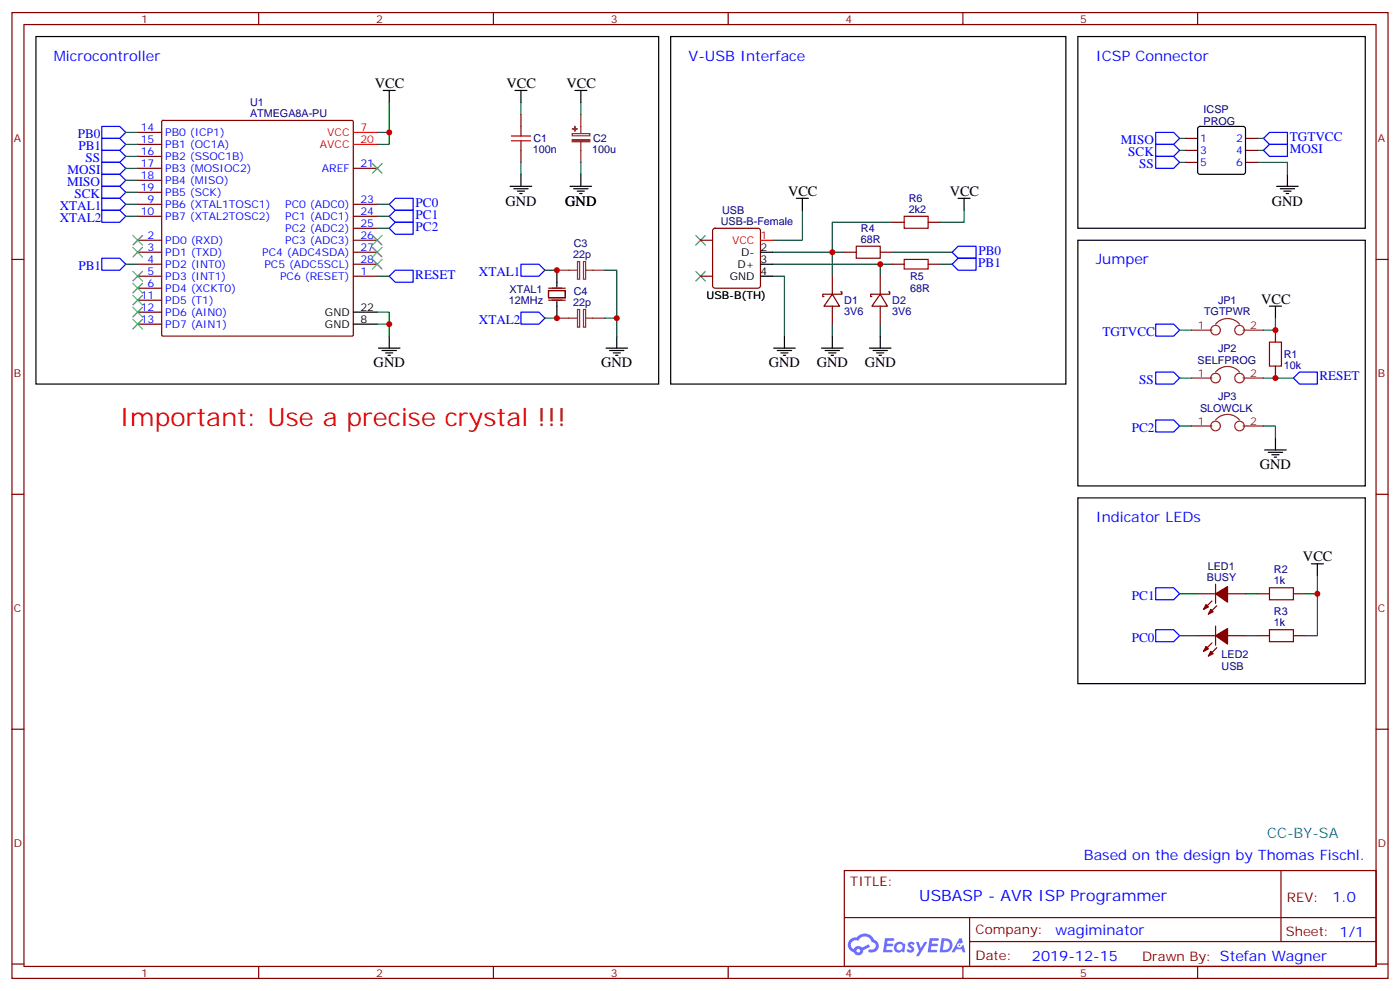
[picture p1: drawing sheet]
<svg xmlns="http://www.w3.org/2000/svg" width="412mm" height="292mm" viewBox="0 0 412 292" stroke-linecap="round" stroke-linejoin="round" font-family="sans-serif">
<g fill="none" stroke="#870000" stroke-width=".35">
<path d="M3.5 3.7h405.4v284.3h-405.4zM7.1 7.2h398.2v277.3h-398.2zM76.2 3.7v3.5M145.3 3.7v3.5M214.5 3.7v3.5M283.6 3.7v3.5M352.8 3.7v3.5M3.5 76.4h3.6M405.3 76.4h3.6M3.5 145.5h3.6M405.3 145.5h3.6M3.5 214.7h3.6"/>
<path d="M405.3 214.7h3.6M248.7 256.3h156.6v28.2h-156.6zM377.3 256.3v20.9M248.7 270.1h156.5M285.6 277.2h119.6M285.6 270.1v14.2M3.5 283.8h3.6M76.2 284.5v3.5M145.3 284.5v3.5M214.5 284.5v3.5M283.6 284.5v3.5M352.8 284.5v3.5"/>
<path d="M405.3 283.8h3.6"/>
</g>
<g fill="#5487ff">
<path d="M267.7 277.5a1.22 1.22 0 0 1 1.7 .2l-.4 .6a.47 .47 0 0 0-.3-.4 .47 .47 0 0 0-.5 .2l.1 .2a1.14 1.14 0 0 1 .8 1.8 1.14 1.14 0 0 1-1.9 0l-.2-.2 .5-.6 .7 .5a.29 .29 0 0 0 .3-.3 .29 .29 0 0 0-.2-.3 1.04 1.04 0 0 1-.6-1.7z"/>
<path d="M260.7 276.2h2.4l.3 .2-.2 .5-1.8 .1-.1 .8h1.5l.3 .4-.3 .4h-1.6l-.2 1.1h1.7l.2 .3-.2 .3-2.6 .1z"/>
<path d="M273.8 276.2h2.4l.3 .2-.1 .5-1.8 .1-.2 .8h1.6l.3 .4-.4 .4-1.6-.1-.1 1.1 1.7 .1 .2 .3-.2 .3-2.6 .1z"/>
<path d="M282.6 276.2h.7l.3 1.3-.6 .3a.69 .69 0 0 0-1 .3 .69 .69 0 0 0 .4 .9 .69 .69 0 0 0 .9-.6l.5-.2 .6 2.2h-.8l-.2-.9h-1.8l-.5 .9h-.8z"/>
<path d="M269.8 277.3h.8l.6 1.8 1.1-1.8h.9l-2.6 4.2h-.8l.9-1.5z"/>
<path d="M277.4 276.2l-.6 4.2h1.3a2.11 2.11 0 0 0 2.5-2.1 2.11 2.11 0 0 0-2.5-2.1zM278.1 277a1.39 1.39 0 0 1 1.7 1.4 1.39 1.39 0 0 1-1.8 1.2h-.3z"/>
<path d="M263.7 277.8a1.54 1.54 0 0 0-.1 2.2 1.54 1.54 0 0 0 2.2 .1l.6 .3 .3-2.3-.2-.3h-.4a1.49 1.49 0 0 0-2.4 0zM264 278.8a.94 .94 0 0 1 1.8 0 .94 .94 0 0 1-1.8 0z"/>
<path d="M250.4 276.6a2.18 2.18 0 0 0 1.1 3.7 1.44 1.44 0 0 0 1.6 .9 1.44 1.44 0 0 0 1.2-1.4l2-1.1-.5-.7-1.9 1a1.47 1.47 0 0 0-2.4 .4 1.39 1.39 0 0 1-.7-1.9 1.39 1.39 0 0 1 2-.5 2.12 2.12 0 0 1 2.2-1.3 2.12 2.12 0 0 1 1.9 1.7 1.14 1.14 0 0 1 1.1 1.4 1.14 1.14 0 0 1-1.7 .7 .43 .43 0 0 0-.5 .4 .43 .43 0 0 0 .4 .5 1.98 1.98 0 0 0 2.5-1.2 1.98 1.98 0 0 0-1.2-2.6 3.1 3.1 0 0 0-5.3-.6l-.9 .1zM252.3 279.9a.55 .55 0 0 1 1.1 0 .55 .55 0 0 1-1.1 0z"/>
<circle cx="282.6" cy="278.3" r=".26"/>
</g>
<g fill="none" stroke="#870000" stroke-width=".35">
<path d="M40.6 39h7M47.7 35.6l.3-.1h55.7l.3 .1 .1 63-.2 .3-55.9 .1-.3-.2zM153.5 33.7v3.5M40.6 42.5h7M40.6 46h7M40.6 49.6h7M40.6 53.1h7M40.6 56.6h7M104.1 49.6h7M153.5 44.3v3.5M349.2 40.7h3.6M349.2 44.3h3.6"/>
<path d="M349.2 47.8h3.6M366.9 40.7h3.5M366.9 44.3h3.5M366.9 47.8h3.5M40.6 70.7h7M40.6 74.3h7M40.6 77.8h7M40.6 60.1h7M40.6 63.7h7M104.1 70.7h7M104.1 74.3h7M104.1 77.8h7"/>
<path d="M104.1 60.1h7M104.1 63.7h7M104.1 67.2h7M206.4 70.7h3.5M210.1 67.4l.5-.2h12.7l.5 .2 .2 .5v16.2l-.2 .5-.5 .2h-12.7l-.5-.2-.2-.5v-16.2zM248.7 74.3h3.5M259.3 74.3h3.5M262.8 77.8h3.5M262.8 65.4h3.5M273.4 77.8h3.5M273.4 65.4h3.5M40.6 81.3h7"/>
<path d="M40.6 84.8h7M40.6 88.4h7M40.6 91.9h7M40.6 95.4h7M104.1 81.3h7M161.6 85.5h4.9v2.2h-4.9zM161.6 84.8h4.9M161.6 88.4h4.9M206.4 81.3h3.5M245.2 86.6l2.1 3.5h-4.6zM245.2 81.3v5.3M245.2 90.1v5.3"/>
<path d="M247.6 85.9h.4v.7h-5.6v.7h.3M259.3 86.6l2.1 3.5h-4.6zM259.3 81.3v5.3M259.3 90.1v5.3M261.8 85.9h.3v.7h-5.6v.7h.3M375.7 97.2v3.5M375.7 107.8v3.5M352.8 174.8h5.3M357 176.9l-2.5 2.5M358.1 172v5.6M358.4 178.3l-2.4 2.5M361.6 174.8h5.3"/>
<path d="M370.4 174.8h3.5M381 174.8h3.5M352.8 187.1h5.3M357 189.3l-2.5 2.4M358.1 184.3v5.7M358.4 190.7l-2.4 2.4M361.6 187.1h5.3M370.4 187.1h3.5M381 187.1h3.5"/>
</g>
<path d="M104.1 39h7M104.1 42.5h7M224 70.7h3.5" fill="none" stroke="#f00" stroke-width=".35"/>
<g fill="none" stroke="#000" stroke-width=".35">
<path d="M10.6 10.8h183.4v102.3h-183.4zM197.6 10.8h116.4v102.3h-116.4zM317.5 10.8h84.7v56.4h-84.7zM112.9 26.6h3.5M114.7 26.6v3.6M151.7 26.6h3.5M153.5 26.6v3.6M169.3 26.6h3.6M171.1 26.6v3.6M353 37.4l.5-.2h12.7l.5 .2 .2 .5v12.7l-.2 .5-.5 .2h-12.7l-.5-.2-.2-.5v-12.7zM150.3 54.9h6.3M151.3 55.6h4.3"/>
<path d="M152.4 56.3h2.1M153.1 57h.7M153.5 51.3v3.6M167.9 54.9h6.4M169 55.6h4.2M170 56.3h2.2M170.7 57h.7M171.1 51.3v3.6M234.6 58.4h3.5M236.4 58.4v3.5M282.2 58.4h3.6M284 58.4v3.5"/>
<path d="M376.1 54.9h6.3M377.1 55.6h4.3M378.2 56.3h2.1M378.9 57h.7M379.2 51.3v3.6M164 79.6v4.9M224 74.3h3.5M224 77.8h3.5M317.5 70.7h84.7v72.4h-84.7zM104.1 95.4h7M104.1 91.9h7M114.7 99v3.5"/>
<path d="M164 88.7v5M181.7 99v3.5M224 81.3h3.5M231.1 99v3.5M245.2 99v3.5M259.3 99v3.5M373.9 90.1h3.6M375.7 90.1v3.6M111.5 102.5h6.3M112.5 103.2h4.3M113.6 103.9h2.1M114.3 104.6h.7"/>
<path d="M178.5 102.5h6.4M179.6 103.2h4.2M180.6 103.9h2.1M181.3 104.6h.7M227.9 102.5h6.3M229 103.2h4.2M230 103.9h2.1M230.7 104.6h.7M242 102.5h6.4M243.1 103.2h4.2M244.1 103.9h2.1M244.8 104.6h.7"/>
<path d="M256.1 102.5h6.4M257.2 103.2h4.2M258.2 103.9h2.1M258.9 104.6h.7M372.5 132.5h6.4M373.6 133.2h4.2M374.6 133.9h2.2M375.4 134.6h.7M375.7 128.9v3.6M317.5 146.6h84.7v54.7h-84.7zM386.3 166h3.5M388.1 166v3.5"/>
</g>
<g fill="none" stroke="#008700" stroke-width=".35">
<path d="M37 39h3.6M111.1 39h3.6M114.7 30.2v12.3h-3.6M153.5 30.2v3.5M171.1 30.2v3.5M37 56.6h3.6M37 53.1h3.6M37 49.6h3.6M37 46h3.6M37 42.5h3.6M153.5 47.8v3.5M171.1 47.8v3.5"/>
<path d="M347.5 44.3h1.7M347.5 40.7h1.7M347.5 47.8h1.7M370.4 47.8h8.8v3.5M370.4 44.3h1.8M370.4 40.7h1.8M37 60.1h3.6M37 63.7h3.6M37 77.8h3.6M111.1 60.1h3.6M111.1 63.7h3.6M111.1 67.2h3.6"/>
<path d="M160.5 79.6h3.5M178.2 79.6h3.5v19.4M227.5 77.8h35.3M227.5 74.3h21.2M236.4 61.9v8.8h-8.9M259.3 77.8v3.5M262.8 65.4h-17.6v15.9M262.8 74.3h17.7M276.9 77.8h3.6M284 61.9v3.5h-7.1M111.1 91.9h3.6v7.1M111.1 95.4h3.6"/>
<path d="M111.1 81.3h3.6M160.5 93.7h3.5M178.2 93.7h3.5M227.5 81.3h3.6v17.7M245.2 95.4v3.6M259.3 95.4v3.6M347.5 97.2h3.5M375.7 93.7v3.5h-3.5M347.5 111.3h3.5M372.2 111.3h8.8M347.5 125.4h3.5M372.2 125.4h3.5v3.5"/>
<path d="M347.5 174.8h5.3M366.9 174.8h3.5M384.5 174.8h3.6M388.1 169.5v17.6h-3.6M347.5 187.1h5.3M366.9 187.1h3.5"/>
</g>
<g fill="none" stroke="#8c2424" stroke-width=".35">
<path d="M168.6 39.3h5.1v.7h-5.1zM171.1 33.7v5.6M171.1 41.8v6M164 79.6h6M170.1 77h.6v5.2h-.6zM171.9 77h.6v5.2h-.6zM172.5 79.6h5.7M164 93.7h6M170.1 91.1h.6v5.2h-.6zM171.9 91.1h.6v5.2h-.6zM172.5 93.7h5.7M351 97.2h6"/>
<path d="M358.1 95.4a4.6 4.6 0 0 1 7 0M366.2 97.2h6M351 111.3h6M358.1 109.5a4.6 4.6 0 0 1 7 0M366.2 111.3h6M351 125.4h6M358.1 123.6a4.6 4.6 0 0 1 7 0M366.2 125.4h6"/>
<circle cx="358.1" cy="97.2" r="1.41"/>
<circle cx="365.1" cy="97.2" r="1.41"/>
<circle cx="358.1" cy="111.3" r="1.41"/>
<circle cx="365.1" cy="111.3" r="1.41"/>
<circle cx="358.1" cy="125.4" r="1.41"/>
<circle cx="365.1" cy="125.4" r="1.41"/>
</g>
<g fill="#8c2424" stroke="#8c2424" stroke-width=".35">
<path d="M168.6 41.1h5.1v.6h-5.1z"/>
<path d="M168.6 37.9l1.4 .1z"/>
<path d="M169.3 37.2l.1 1.4z"/>
</g>
<path d="M153.5 37.2v2.8M150.6 41.5h5.7M150.6 40h5.7M153.5 41.5v2.8M252.2 72.5h7.1v3.5h-7.1zM266.3 63.7h7.1v3.5h-7.1zM266.3 76.4h7.1v2.8h-7.1zM373.9 100.7h3.6v7.1h-3.6zM373.9 173h7.1v3.6h-7.1zM373.9 185.4h7.1v3.5h-7.1z" fill="none" stroke="#a10000" stroke-width=".35"/>
<g fill="none" stroke="#00f" stroke-width=".35">
<path d="M30 37.2h5.3l1.7 1.8-1.7 1.7h-5.3zM340.4 39h5.3l1.8 1.7-1.8 1.8h-5.3zM373.9 39h5.3v3.5h-5.3l-1.7-1.8zM30 58.4h5.3l1.7 1.7-1.7 1.8h-5.3zM30 51.3h5.3l1.7 1.8-1.7 1.8h-5.3zM30 47.8h5.3l1.7 1.8-1.7 1.7h-5.3zM30 54.9h5.3l1.7 1.7-1.7 1.8h-5.3zM30 44.3h5.3l1.7 1.7-1.7 1.8h-5.3zM30 40.7h5.3l1.7 1.8-1.7 1.8h-5.3zM340.4 42.5h5.3l1.8 1.8-1.8 1.7h-5.3zM340.4 46h5.3l1.8 1.8-1.8 1.8h-5.3zM372.2 44.3l1.7-1.8h5.3v3.5h-5.3z"/>
<path d="M30 61.9h5.3l1.7 1.8-1.7 1.7h-5.3zM30 76h5.3l1.7 1.8-1.7 1.8h-5.3zM114.7 67.2l1.7-1.8h5.3v3.6h-5.3zM114.7 60.1l1.7-1.7h5.3v3.5h-5.3zM114.7 63.7l1.7-1.8h5.3v3.5h-5.3zM116.4 79.6h5.3v3.5h-5.3l-1.7-1.8zM153.5 77.8h5.2l1.8 1.8-1.8 1.7h-5.2zM280.5 77.8l1.7-1.8h5.3v3.6h-5.3zM282.2 72.5h5.3v3.5h-5.3l-1.7-1.7zM153.5 91.9h5.2l1.8 1.8-1.8 1.7h-5.2zM340.4 95.4h5.3l1.8 1.8-1.8 1.8h-5.3zM340.4 109.5h5.3l1.8 1.8-1.8 1.8h-5.3z"/>
<path d="M381 111.3l1.8-1.8h5.3v3.6h-5.3zM340.4 123.6h5.3l1.8 1.8-1.8 1.8h-5.3zM340.4 173h5.3l1.8 1.8-1.8 1.8h-5.3zM340.4 185.4h5.3l1.8 1.7-1.8 1.8h-5.3z"/>
</g>
<g fill="none" stroke="#3c3" stroke-width=".35">
<path d="M109.7 48.2l2.8 2.8M112.5 48.2l-2.8 2.8M39.2 69.3l2.8 2.8M39.2 72.8l2.8 2.9M39.2 79.9l2.8 2.8M42 69.3l-2.8 2.8M42 72.8l-2.8 2.9M42 79.9l-2.8 2.8M109.7 69.3l2.8 2.8M109.7 72.8l2.8 2.9M109.7 76.4l2.8 2.8M112.5 69.3l-2.8 2.8"/>
<path d="M112.5 72.8l-2.8 2.9M112.5 76.4l-2.8 2.8M205 79.9l2.8 2.8M205 69.3l2.8 2.8M207.8 79.9l-2.8 2.8M207.8 69.3l-2.8 2.8M39.2 83.4l2.8 2.9M39.2 87l2.8 2.8M39.2 90.5l2.8 2.8M39.2 94l2.8 2.8M42 83.4l-2.8 2.9M42 87l-2.8 2.8"/>
<path d="M42 90.5l-2.8 2.8M42 94l-2.8 2.8"/>
</g>
<g fill="#870000" stroke="#870000" stroke-width=".35">
<path d="M355.2 178l.8 .7-1.5 .7z"/>
<path d="M356.7 179.4l.7 .7-1.4 .7z"/>
<path d="M358.1 174.8l3.5-2.1v4.6z"/>
<path d="M355.2 190.3l.8 .7-1.5 .7z"/>
<path d="M356.7 191.7l.7 .7-1.4 .7z"/>
<path d="M358.1 187.1l3.5-2.1v4.6z"/>
</g>
<g fill="#c00">
<circle cx="388.1" cy="174.8" r=".88"/>
<circle cx="245.2" cy="74.3" r=".88"/>
<circle cx="259.3" cy="77.8" r=".88"/>
<circle cx="164" cy="93.7" r=".88"/>
<circle cx="181.7" cy="93.7" r=".88"/>
<circle cx="114.7" cy="39" r=".88"/>
<circle cx="114.7" cy="95.4" r=".88"/>
<circle cx="164" cy="79.6" r=".88"/>
<circle cx="375.7" cy="111.3" r=".88"/>
<circle cx="375.7" cy="97.2" r=".88"/>
</g>
<text font-size="7.4" fill="#f00" x="35.3" y="125.4">Important: Use a precise crystal !!!</text>
<text font-size="4.6" fill="#00f" x="270.8" y="265.3">USBASP - AVR ISP Programmer</text>
<g font-size="4.2" fill="#00f">
<text x="15.9" y="17.8">Microcontroller</text>
<text x="202.8" y="17.8">V-USB Interface</text>
<text x="322.8" y="17.8">ICSP Connector</text>
<text x="322.8" y="77.8">Jumper</text>
<text x="322.8" y="153.6">Indicator LEDs</text>
<text x="319.3" y="253.2">Based on the design by Thomas Fischl.</text>
<text x="392.5" y="265.6">1.0</text>
<text x="310.9" y="275.1">wagiminator</text>
<text x="304" y="282.9">2019-12-15</text>
</g>
<g font-size="4.2">
<text x="110.4" y="25.9">VCC</text>
<text x="149.2" y="25.9">VCC</text>
<text x="166.9" y="25.9">VCC</text>
<text x="232.1" y="57.7">VCC</text>
<text x="279.8" y="57.7">VCC</text>
<text x="148.9" y="60.5">GND</text>
<text x="166.5" y="60.5">GND</text>
<text x="374.6" y="60.5">GND</text>
<text x="371.5" y="89.4">VCC</text>
<text x="110.1" y="108.1">GND</text>
<text x="177.1" y="108.1">GND</text>
<text x="226.5" y="108.1">GND</text>
<text x="240.6" y="108.1">GND</text>
<text x="254.7" y="108.1">GND</text>
<text x="371.1" y="138.1">GND</text>
<text x="383.8" y="165.3">VCC</text>
</g>
<text font-size="4.2" fill="#0099b0" x="373.2" y="246.8">CC-BY-SA</text>
<g font-size="3.9" fill="#00f">
<text x="22.9" y="40.7">PB0</text>
<text x="379.9" y="41.5">TGTVCC</text>
<text x="23.1" y="44.3">PB1</text>
<text x="25.1" y="47.8">SS</text>
<text x="330.2" y="42.5">MISO</text>
<text x="332.4" y="46">SCK</text>
<text x="379.9" y="45.1">MOSI</text>
<text x="19.9" y="51.2">MOSI</text>
<text x="335.6" y="49.6">SS</text>
<text x="19.8" y="54.9">MISO</text>
<text x="21.9" y="58.4">SCK</text>
<text x="17.6" y="61.9">XTAL1</text>
<text x="17.6" y="65.4">XTAL2</text>
<text x="122.4" y="60.9">PC0</text>
<text x="122.4" y="64.4">PC1</text>
<text x="122.4" y="67.9">PC2</text>
<text x="288.2" y="75">PB0</text>
<text x="23.1" y="79.5">PB1</text>
<text x="122.3" y="82.1">RESET</text>
<text x="141.1" y="81.3">XTAL1</text>
<text x="288.2" y="78.5">PB1</text>
<text x="141.1" y="95.4">XTAL2</text>
<text x="324.7" y="98.9">TGTVCC</text>
<text x="335.6" y="113.1">SS</text>
<text x="388.6" y="112">RESET</text>
<text x="333.4" y="127.2">PC2</text>
<text x="333.4" y="176.6">PC1</text>
<text x="333.4" y="188.9">PC0</text>
</g>
<g font-size="3.9" fill="#800">
<text x="250.5" y="260.9">TITLE:</text>
<text x="379.1" y="265.6">REV:</text>
<text x="287.4" y="275.1">Company:</text>
<text x="378.7" y="275.7">Sheet: 1/1</text>
<text x="287.4" y="282.8">Date:</text>
<text x="336.4" y="282.8">Drawn By: Stefan Wagner</text>
</g>
<g font-size="3.2" fill="#800">
<text x="41.6" y="6.7">1</text>
<text x="110.8" y="6.7">2</text>
<text x="179.9" y="6.7">3</text>
<text x="249.1" y="6.7">4</text>
<text x="318.2" y="6.7">5</text>
<text x="4.1" y="41.8">A</text>
<text x="405.9" y="41.8">A</text>
<text x="4.1" y="110.9">B</text>
<text x="405.9" y="110.9">B</text>
<text x="4.1" y="180.1">C</text>
<text x="405.9" y="180.1">C</text>
<text x="4.1" y="249.2">D</text>
<text x="405.9" y="249.2">D</text>
<text x="41.6" y="287.5">1</text>
<text x="110.8" y="287.5">2</text>
<text x="179.9" y="287.5">3</text>
<text x="249.1" y="287.5">4</text>
<text x="318.2" y="287.5">5</text>
</g>
<g font-size="3.2" fill="#000080">
<text x="73.7" y="34.4">ATMEGA8A-PU</text>
<text x="73.7" y="31.2">U1</text>
<text x="354.5" y="33.2">ICSP</text>
<text x="157.2" y="41.9">C1</text>
<text x="174.7" y="41.9">C2</text>
<text x="354.5" y="36.7">PROG</text>
<text x="157" y="45.1">100n</text>
<text x="174.4" y="45.1">100u</text>
<text x="267.7" y="59.4">R6</text>
<text x="212.7" y="63">USB</text>
<text x="267.7" y="62.6">2k2</text>
<text x="212.3" y="66.1">USB-B-Female</text>
<text x="253.6" y="71.4">68R</text>
<text x="253.6" y="68.3">R4</text>
<text x="168.9" y="76">22p</text>
<text x="169" y="72.8">C3</text>
<text x="268.1" y="82.6">R5</text>
<text x="149.9" y="89.6">12MHz</text>
<text x="150.1" y="86.4">XTAL1</text>
<text x="169" y="86.9">C4</text>
<text x="248.7" y="89.5">D1</text>
<text x="262.8" y="89.5">D2</text>
<text x="268.1" y="86">68R</text>
<text x="358.8" y="89.5">JP1</text>
<text x="168.9" y="90.1">22p</text>
<text x="248.7" y="92.7">3V6</text>
<text x="262.8" y="92.7">3V6</text>
<text x="354.7" y="92.8">TGTPWR</text>
<text x="352.8" y="107.3">SELFPROG</text>
<text x="358.8" y="103.6">JP2</text>
<text x="378.2" y="105.4">R1</text>
<text x="378.2" y="108.6">10k</text>
<text x="358.8" y="117.7">JP3</text>
<text x="353.5" y="121.4">SLOWCLK</text>
<text x="355.8" y="167.7">LED1</text>
<text x="355.5" y="170.9">BUSY</text>
<text x="375.3" y="172">1k</text>
<text x="375.3" y="168.8">R2</text>
<text x="375.3" y="184.3">1k</text>
<text x="375.3" y="181.1">R3</text>
<text x="359.8" y="197.2">USB</text>
<text x="359.8" y="193.6">LED2</text>
</g>
<g font-size="3.2" fill="#00f">
<text x="41.5" y="38.6">14</text>
<text x="48.7" y="40">PB0 (ICP1)</text>
<text x="353.5" y="41.8">1</text>
<text x="364.2" y="41.8">2</text>
<text x="41.5" y="42.2">15</text>
<text x="41.5" y="45.7">16</text>
<text x="48.7" y="43.6">PB1 (OC1A)</text>
<text x="48.7" y="47.1">PB2 (SSOC1B)</text>
<text x="353.5" y="45.3">3</text>
<text x="364.2" y="45.3">4</text>
<text x="41.5" y="49.2">17</text>
<text x="41.5" y="52.7">18</text>
<text x="48.7" y="50.6">PB3 (MOSIOC2)</text>
<text x="94.8" y="50.6">AREF</text>
<text x="106.2" y="49.2">21</text>
<text x="353.5" y="48.9">5</text>
<text x="364.2" y="48.9">6</text>
<text x="41.5" y="56.3">19</text>
<text x="43.5" y="59.8">9</text>
<text x="48.7" y="54.2">PB4 (MISO)</text>
<text x="48.7" y="57.7">PB5 (SCK)</text>
<text x="106.2" y="59.8">23</text>
<text x="41.5" y="63.3">10</text>
<text x="48.7" y="61.2">PB6 (XTAL1TOSC1)</text>
<text x="48.7" y="64.7">PB7 (XTAL2TOSC2)</text>
<text x="84" y="61.2">PC0 (ADC0)</text>
<text x="84" y="64.7">PC1 (ADC1)</text>
<text x="106.2" y="63.3">24</text>
<text x="43.5" y="70.4">2</text>
<text x="48.7" y="71.8">PD0 (RXD)</text>
<text x="84" y="68.3">PC2 (ADC2)</text>
<text x="84" y="71.8">PC3 (ADC3)</text>
<text x="106.2" y="66.9">25</text>
<text x="106.2" y="70.4">26</text>
<text x="43.5" y="73.9">3</text>
<text x="43.5" y="77.4">4</text>
<text x="48.7" y="75.3">PD1 (TXD)</text>
<text x="77.2" y="75.3">PC4 (ADC4SDA)</text>
<text x="106.2" y="73.9">27</text>
<text x="106.2" y="77.4">28</text>
<text x="43.5" y="81">5</text>
<text x="48.7" y="78.8">PD2 (INT0)</text>
<text x="48.7" y="82.4">PD3 (INT1)</text>
<text x="77.9" y="78.8">PC5 (ADC5SCL)</text>
<text x="82.5" y="82.4">PC6 (RESET)</text>
<text x="106.2" y="81">1</text>
<text x="41.5" y="88">11</text>
<text x="43.5" y="84.5">6</text>
<text x="48.7" y="85.9">PD4 (XCKT0)</text>
<text x="48.7" y="89.4">PD5 (T1)</text>
<text x="41.5" y="91.5">12</text>
<text x="41.5" y="95.1">13</text>
<text x="48.7" y="93">PD6 (AIN0)</text>
<text x="48.7" y="96.5">PD7 (AIN1)</text>
</g>
<g font-size="3.2" fill="#f00">
<text x="96.4" y="40">VCC</text>
<text x="106.2" y="38.6">7</text>
<text x="94.2" y="43.6">AVCC</text>
<text x="106.2" y="42.2">20</text>
<text x="215.6" y="71.8">VCC</text>
<text x="224" y="70.4">1</text>
</g>
<g font-size="3.2">
<text x="218.4" y="75.3">D-</text>
<text x="224" y="73.9">2</text>
<text x="224" y="77.4">3</text>
<text x="215" y="82.4">GND</text>
<text x="217.2" y="78.8">D+</text>
<text x="224" y="81">4</text>
<text x="208.1" y="88.1">USB-B(TH)</text>
<text x="95.7" y="93">GND</text>
<text x="106.2" y="95.1">8</text>
<text x="106.2" y="91.5">22</text>
<text x="95.7" y="96.5">GND</text>
</g>
<g font-size="3.2" fill="#8d2323">
<text x="352.9" y="96.8">1</text>
<text x="368.3" y="96.8">2</text>
<text x="352.9" y="110.9">1</text>
<text x="368.3" y="110.9">2</text>
<text x="352.9" y="125.1">1</text>
<text x="368.3" y="125.1">2</text>
</g>
</svg>
